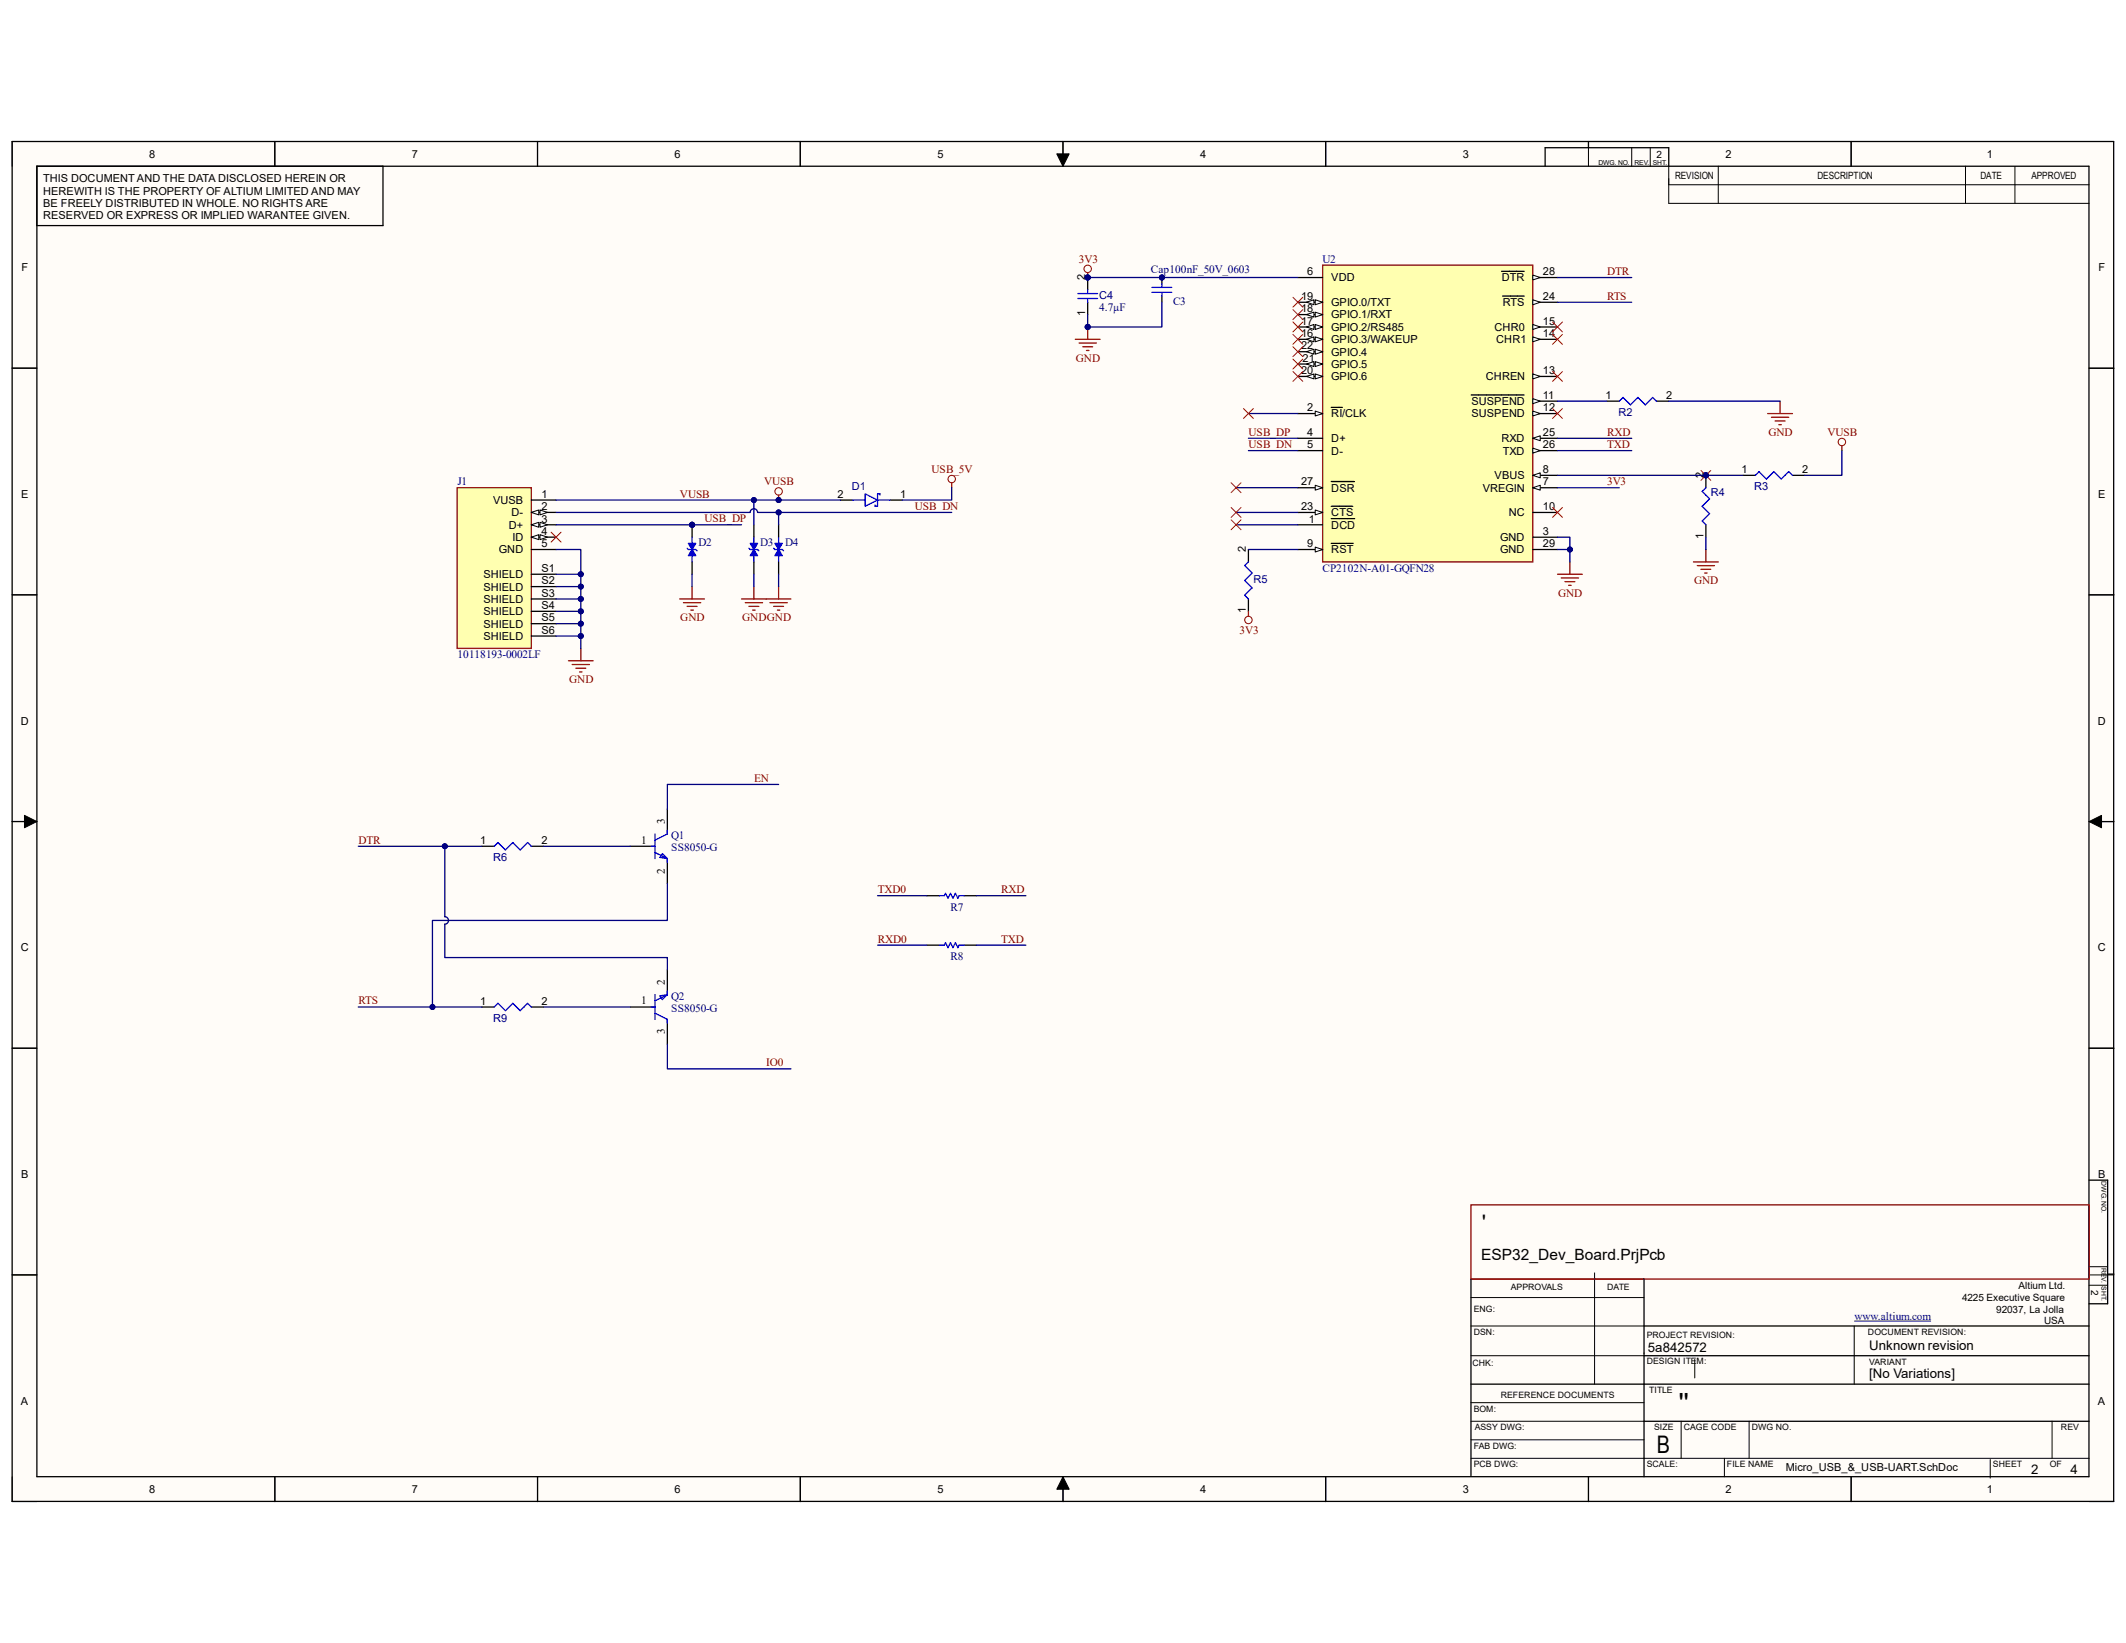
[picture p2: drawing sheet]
<svg xmlns="http://www.w3.org/2000/svg" width="279mm" height="216mm" viewBox="0 0 279 216" stroke-linecap="round" stroke-linejoin="round" font-family="sans-serif">
<g fill="#fffcf8">
<path d="M1.6 18.6h276.2v178.7h-276.2z" fill-rule="evenodd"/>
<path d="M4.8 21.8h269.8v172.3h-269.8z" fill-rule="evenodd"/>
</g>
<g fill="none" stroke="#000" stroke-width=".13">
<path d="M1.6 18.6v3.2M36.1 18.6v3.2M70.6 18.6v3.2M105.2 18.6v3.2M139.7 18.6v3.2M174.2 18.6v3.2M208.8 18.6v3.2M214.4 19.4v2.4M216.9 19.4v2.4M243.3 18.6v3.2M138.9 20.2h1.6l-.8 1.6zM219.3 21.8v4.9h55.3"/>
<path d="M219.3 24.3h55.3M225.8 21.8v4.9M258.3 21.8v4.9M264.8 21.8v4.9M1.6 48.4h3.2M274.6 48.4h3.2M1.6 78.2h3.2M274.6 78.2h3.2M1.6 108h3.2M3.2 107.1l1.6 .9-1.6 .8zM274.6 108l1.6-.9v1.7zM274.6 108h3.2"/>
<path d="M1.6 137.7h3.2M274.6 137.7h3.2M1.6 167.5h3.2M193.3 174.2h22.8M193.3 170.5h22.8M193.3 178.1h22.8M209.6 167.3v14.6M222.7 178.6v2.5M243.7 174.2v7.7M274.6 167.5h3.2M274.6 168.9h2.4M274.6 166.5h2.4"/>
<path d="M1.6 194.1v3.2h3.2M36.1 194.1v3.2M70.6 194.1v3.2M105.2 194.1v3.2M139.7 194.1l.8 1.6h-1.6zM139.7 194.1v3.2M174.2 194.1v3.2M193.3 191.6h81.3M193.3 186.8h22.8M193.3 184.3h22.8M193.3 189.2h22.8M208.8 194.1v3.2"/>
<path d="M220.9 186.8v4.8M226.6 191.6v2.5M229.9 186.8v4.8M243.3 194.1v3.2M261.6 191.8v2.4M269.7 186.8v4.8M274.6 197.3h3.2"/>
</g>
<g fill="none" stroke="#000" stroke-width=".17">
<path d="M1.6 18.6h276.2v178.7h-276.2zM36.1 18.6v3.2M70.6 18.6v3.2M105.2 18.6v3.2M139.7 18.6v3.2M174.2 18.6v3.2M208.8 18.6v.8M243.3 18.6v3.2M50.3 21.8v7.8h-45.5v-7.8h269.7v172.2h-269.7v-172.2M203.1 21.8v-2.4h16.2v2.4M1.6 48.4h3.2M274.6 48.4h3.2"/>
<path d="M1.6 78.2h3.2M274.6 78.2h3.2M1.6 108h3.2M274.6 108h3.2M1.6 137.7h3.2M274.6 137.7h3.2M274.6 155.1h2.4v16.2h-2.4M1.6 167.5h3.2M216.1 174.2h58.5M216.1 178.1h58.5M277 167.4h.8M36.1 194.1v3.2"/>
<path d="M70.6 194.1v3.2M105.2 194.1v3.2M139.7 194.1v3.2M174.2 194.1v3.2M193.3 193.9v-25.8h22.8v26M193.3 181.9h81.3M208.8 194.1v3.2M216.1 186.8h58.5M243.3 194.1v3.2"/>
</g>
<path d="M138.9 20.2h1.6l-.8 1.6zM3.2 107.1l1.6 .9-1.6 .8zM274.6 108l1.6-.9v1.7zM139.7 194.1l.8 1.6h-1.6z" fill="#000"/>
<path d="M193.3 158.3h81.3v9.8h-81.3z" fill="none" stroke="#800000" stroke-width=".17"/>
<path d="M243.7 173.6h10.1" fill="none" stroke="#000080" stroke-width=".13"/>
<path d="M173.8 34.8h27.6v39h-27.6z" fill-rule="evenodd" fill="#ffffb0"/>
<path d="M173.8 34.8h27.6v39h-27.6z" fill="none" stroke="#800000" stroke-width=".17"/>
<path d="M170.6 36.5h3.2M201.4 43h3.3" fill="none" stroke="#000" stroke-width=".17"/>
<path d="M201.4 42.6l1 .4-1 .3z" fill="#f8fcff"/>
<path d="M201.4 42.6l1 .4-1 .3z" fill="none" stroke="#000" stroke-width=".13"/>
<path d="M201.4 44.6h3.3" fill="none" stroke="#000" stroke-width=".17"/>
<path d="M201.4 44.3l1 .3-1 .3z" fill="#f8fcff"/>
<path d="M201.4 44.3l1 .3-1 .3z" fill="none" stroke="#000" stroke-width=".13"/>
<path d="M170.6 39.7h3.2" fill="none" stroke="#000" stroke-width=".17"/>
<path d="M172.8 39.4l1 .3-1 .3z" fill="#f8fcff"/>
<path d="M172.8 39.4l1 .3-1 .3z" fill="none" stroke="#000" stroke-width=".13"/>
<path d="M171.7 39.7l1-.3v.6z" fill="#f8fcff"/>
<path d="M171.7 39.7l1-.3v.6z" fill="none" stroke="#000" stroke-width=".13"/>
<path d="M170.6 41.3h3.2" fill="none" stroke="#000" stroke-width=".17"/>
<path d="M172.8 41l1 .3-1 .4z" fill="#f8fcff"/>
<path d="M172.8 41l1 .3-1 .4z" fill="none" stroke="#000" stroke-width=".13"/>
<path d="M171.7 41.3l1-.3v.7z" fill="#f8fcff"/>
<path d="M171.7 41.3l1-.3v.7z" fill="none" stroke="#000" stroke-width=".13"/>
<path d="M170.6 43h3.2" fill="none" stroke="#000" stroke-width=".17"/>
<path d="M172.8 42.6l1 .4-1 .3z" fill="#f8fcff"/>
<path d="M172.8 42.6l1 .4-1 .3z" fill="none" stroke="#000" stroke-width=".13"/>
<path d="M171.7 43l1-.4v.7z" fill="#f8fcff"/>
<path d="M171.7 43l1-.4v.7z" fill="none" stroke="#000" stroke-width=".13"/>
<path d="M170.6 44.6h3.2" fill="none" stroke="#000" stroke-width=".17"/>
<path d="M172.8 44.3l1 .3-1 .3z" fill="#f8fcff"/>
<path d="M172.8 44.3l1 .3-1 .3z" fill="none" stroke="#000" stroke-width=".13"/>
<path d="M171.7 44.6l1-.3v.6z" fill="#f8fcff"/>
<path d="M171.7 44.6l1-.3v.6z" fill="none" stroke="#000" stroke-width=".13"/>
<path d="M170.6 46.2h3.2" fill="none" stroke="#000" stroke-width=".17"/>
<path d="M172.8 45.9l1 .3-1 .3z" fill="#f8fcff"/>
<path d="M172.8 45.9l1 .3-1 .3z" fill="none" stroke="#000" stroke-width=".13"/>
<path d="M171.7 46.2l1-.3v.6z" fill="#f8fcff"/>
<path d="M171.7 46.2l1-.3v.6z" fill="none" stroke="#000" stroke-width=".13"/>
<path d="M170.6 47.8h3.2" fill="none" stroke="#000" stroke-width=".17"/>
<path d="M172.8 47.5l1 .3-1 .4z" fill="#f8fcff"/>
<path d="M172.8 47.5l1 .3-1 .4z" fill="none" stroke="#000" stroke-width=".13"/>
<path d="M171.7 47.8l1-.3v.7z" fill="#f8fcff"/>
<path d="M171.7 47.8l1-.3v.7z" fill="none" stroke="#000" stroke-width=".13"/>
<path d="M170.6 49.5h3.2" fill="none" stroke="#000" stroke-width=".17"/>
<path d="M172.8 49.1l1 .4-1 .3z" fill="#f8fcff"/>
<path d="M172.8 49.1l1 .4-1 .3z" fill="none" stroke="#000" stroke-width=".13"/>
<path d="M171.7 49.5l1-.4v.7z" fill="#f8fcff"/>
<path d="M171.7 49.5l1-.4v.7z" fill="none" stroke="#000" stroke-width=".13"/>
<path d="M170.6 67.3h3.2" fill="none" stroke="#000" stroke-width=".17"/>
<path d="M172.8 67l1 .3-1 .4z" fill="#f8fcff"/>
<path d="M172.8 67l1 .3-1 .4z" fill="none" stroke="#000" stroke-width=".13"/>
<path d="M170.6 69h3.2M170.6 64.1h3.2M175 66.5h2.8M175 68.1h3" fill="none" stroke="#000" stroke-width=".17"/>
<path d="M172.8 63.8l1 .3-1 .3z" fill="#f8fcff"/>
<path d="M172.8 63.8l1 .3-1 .3z" fill="none" stroke="#000" stroke-width=".13"/>
<path d="M201.4 36.5h3.3M175 63.3h3" fill="none" stroke="#000" stroke-width=".17"/>
<path d="M201.4 36.1l1 .4-1 .3z" fill="#f8fcff"/>
<path d="M201.4 36.1l1 .4-1 .3z" fill="none" stroke="#000" stroke-width=".13"/>
<path d="M197.3 35.7h3M170.6 72.2h3.2" fill="none" stroke="#000" stroke-width=".17"/>
<path d="M172.8 71.9l1 .3-1 .3z" fill="#f8fcff"/>
<path d="M172.8 71.9l1 .3-1 .3z" fill="none" stroke="#000" stroke-width=".13"/>
<path d="M201.4 39.7h3.3M175 71.4h2.8" fill="none" stroke="#000" stroke-width=".17"/>
<path d="M201.4 39.4l1 .3-1 .3z" fill="#f8fcff"/>
<path d="M201.4 39.4l1 .3-1 .3z" fill="none" stroke="#000" stroke-width=".13"/>
<path d="M197.5 38.9h2.8M201.4 52.7h3.3" fill="none" stroke="#000" stroke-width=".17"/>
<path d="M201.4 52.4l1 .3-1 .3z" fill="#f8fcff"/>
<path d="M201.4 52.4l1 .3-1 .3z" fill="none" stroke="#000" stroke-width=".13"/>
<path d="M193.3 51.9h7M201.4 49.5h3.3" fill="none" stroke="#000" stroke-width=".17"/>
<path d="M201.4 49.1l1 .4-1 .3z" fill="#f8fcff"/>
<path d="M201.4 49.1l1 .4-1 .3z" fill="none" stroke="#000" stroke-width=".13"/>
<path d="M170.6 57.6h3.2M170.6 59.2h3.2M170.6 54.3h3.2M201.4 67.3h3.3" fill="none" stroke="#000" stroke-width=".17"/>
<path d="M172.8 54l1 .3-1 .4z" fill="#f8fcff"/>
<path d="M172.8 54l1 .3-1 .4z" fill="none" stroke="#000" stroke-width=".13"/>
<path d="M175 53.5h1.4M201.4 57.6h3.3" fill="none" stroke="#000" stroke-width=".17"/>
<path d="M201.4 57.6l1-.3v.6z" fill="#f8fcff"/>
<path d="M201.4 57.6l1-.3v.6z" fill="none" stroke="#000" stroke-width=".13"/>
<path d="M201.4 54.3h3.3" fill="none" stroke="#000" stroke-width=".17"/>
<path d="M201.4 54l1 .3-1 .4z" fill="#f8fcff"/>
<path d="M201.4 54l1 .3-1 .4z" fill="none" stroke="#000" stroke-width=".13"/>
<path d="M201.4 59.2h3.3" fill="none" stroke="#000" stroke-width=".17"/>
<path d="M201.4 58.9l1 .3-1 .3z" fill="#f8fcff"/>
<path d="M201.4 58.9l1 .3-1 .3z" fill="none" stroke="#000" stroke-width=".13"/>
<path d="M201.4 62.5h3.3" fill="none" stroke="#000" stroke-width=".17"/>
<path d="M201.4 62.5l1-.4v.7z" fill="#f8fcff"/>
<path d="M201.4 62.5l1-.4v.7z" fill="none" stroke="#000" stroke-width=".13"/>
<path d="M201.4 64.1h3.3" fill="none" stroke="#000" stroke-width=".17"/>
<path d="M201.4 64.1l1-.3v.6z" fill="#f8fcff"/>
<path d="M201.4 64.1l1-.3v.6z" fill="none" stroke="#000" stroke-width=".13"/>
<path d="M201.4 70.6h3.3M201.4 72.2h3.3" fill="none" stroke="#000" stroke-width=".17"/>
<path d="M60.1 64.1h9.7v21.1h-9.7z" fill-rule="evenodd" fill="#ffffb0"/>
<path d="M60.1 64.1h9.7v21.1h-9.7z" fill="none" stroke="#800000" stroke-width=".17"/>
<path d="M69.8 65.7h3.3M69.8 67.3h3.3" fill="none" stroke="#000" stroke-width=".17"/>
<path d="M69.8 67.3l1-.3v.7z" fill="#f8fcff"/>
<path d="M69.8 67.3l1-.3v.7z" fill="none" stroke="#000" stroke-width=".13"/>
<path d="M71 67l.9 .3-.9 .4z" fill="#f8fcff"/>
<path d="M71 67l.9 .3-.9 .4z" fill="none" stroke="#000" stroke-width=".13"/>
<path d="M69.8 69h3.3" fill="none" stroke="#000" stroke-width=".17"/>
<path d="M69.8 69l1-.4v.7z" fill="#f8fcff"/>
<path d="M69.8 69l1-.4v.7z" fill="none" stroke="#000" stroke-width=".13"/>
<path d="M71 68.6l.9 .4-.9 .3z" fill="#f8fcff"/>
<path d="M71 68.6l.9 .4-.9 .3z" fill="none" stroke="#000" stroke-width=".13"/>
<path d="M69.8 70.6h3.3" fill="none" stroke="#000" stroke-width=".17"/>
<path d="M69.8 70.6l1-.3v.6z" fill="#f8fcff"/>
<path d="M69.8 70.6l1-.3v.6z" fill="none" stroke="#000" stroke-width=".13"/>
<path d="M71 70.3l.9 .3-.9 .3z" fill="#f8fcff"/>
<path d="M71 70.3l.9 .3-.9 .3z" fill="none" stroke="#000" stroke-width=".13"/>
<g fill="none" stroke="#000" stroke-width=".17">
<path d="M211.2 52.7h1.6M217.7 52.7h1.6M69.8 72.2h3.3M69.8 75.5h3.3M69.8 77.1h3.3M69.8 78.7h3.3M69.8 80.3h3.3M69.8 82h3.3M69.8 83.6h3.3M63.3 111.2h1.7M69.8 111.2h1.7M121.8 117.7h1.6"/>
<path d="M126.7 117.7h1.6M63.3 132.3h1.7M69.8 132.3h1.7"/>
</g>
<path d="M212.8 52.7l.5-.5 1 1 1-1 .9 1 1-1 .5 .5M65 111.2l.4-.5 1 1 1-1 1 1 .9-1 .5 .5M123.4 117.7h.7l.2-.3 .3 .6 .3-.6 .3 .6 .4-.6 .3 .6 .1-.3h.7M65 132.3l.4-.5 1 1 1-1 1 1 .9-1 .5 .5" fill="none" stroke="#00f" stroke-width=".17"/>
<circle cx="152.7" cy="36.5" r=".32" fill="#000080"/>
<circle cx="152.7" cy="36.5" r=".32" fill="none" stroke="#000080" stroke-width=".13"/>
<path d="M152.7 36.5v.8" fill="none" stroke="#000" stroke-width=".17"/>
<circle cx="152.7" cy="36.5" r=".32" fill="#000080"/>
<circle cx="152.7" cy="36.5" r=".32" fill="none" stroke="#000080" stroke-width=".13"/>
<path d="M152.7 38.9v.8M229.1 62.5h1.6M235.6 62.5h1.6" fill="none" stroke="#000" stroke-width=".17"/>
<path d="M151.4 38.4h2.6M151.4 37.8h2.6M152.7 37.3v.5M152.7 38.4v.5M230.7 62.5l.5-.5 .9 .9 1-.9 1 .9 1-.9 .5 .5" fill="none" stroke="#00f" stroke-width=".17"/>
<circle cx="224.2" cy="62.5" r=".32" fill="#000080"/>
<circle cx="224.2" cy="62.5" r=".32" fill="none" stroke="#000080" stroke-width=".13"/>
<path d="M224.2 62.5v1.6" fill="none" stroke="#000" stroke-width=".17"/>
<circle cx="224.2" cy="62.5" r=".32" fill="#000080"/>
<circle cx="224.2" cy="62.5" r=".32" fill="none" stroke="#000080" stroke-width=".13"/>
<g fill="none" stroke="#000" stroke-width=".17">
<path d="M110.4 65.7h1.7M117 65.7h1.6M164.1 72.2v1.6M164.1 78.7v1.6M224.2 69v1.6M82.8 111.2h3.3M87.7 106.3v3.3M87.7 112.8v3.3M82.8 132.3h3.3M87.7 127.5v3.2M87.7 134v3.2M121.8 124.2h1.6"/>
<path d="M126.7 124.2h1.6"/>
</g>
<g fill="none" stroke="#00f" stroke-width=".17">
<path d="M98.4 72l.2 .2h1l.1 .2M99.1 70.6v.8M99.1 73v.8M112.1 65.7h1.6M113.7 64.9l1.6 .8-1.6 .8zM115.3 65.7h1.7M115.6 65.1v-.2h-.3v1.6h-.3v-.1M164.1 73.8l-.5 .5 1 1-1 1 1 .9-1 1 .5 .5M224.2 64.1l-.5 .5 1 1-1 .9 1 1-1 1 .5 .5M85.6 111.2h.5M86.1 109.6v3.2M86.1 112l1.6 .8"/>
<path d="M87.1 112.2l.6 .6-1-.1zM87.7 109.1v.5l-1.6 .8M87.7 112.8v.5M85.6 132.3h.5M86.1 130.7v3.3M86.1 133.1l1.6 .9v.4M86.7 130.9l1-.2-.6 .6zM87.7 130.2v.5M87.7 130.7l-1.6 .8M123.4 124.2h.7l.2-.3 .3 .6 .3-.6 .3 .6 .4-.6 .3 .6 .1-.3h.7"/>
</g>
<path d="M99.1 72.2l.5 .8h-1z" fill="#00f"/>
<path d="M99.1 72.2l.5 .8h-1z" fill="none" stroke="#00f" stroke-width=".17"/>
<path d="M98.6 71.4h1l-.5 .8z" fill="#00f"/>
<path d="M98.6 71.4h1l-.5 .8zM101.7 72l.1 .2h1l.2 .2M102.3 70.6v.8M102.3 73v.8" fill="none" stroke="#00f" stroke-width=".17"/>
<path d="M99.1 69v1.6M99.1 73.8v1.7" fill="none" stroke="#000" stroke-width=".17"/>
<path d="M102.3 72.2l.5 .8h-1z" fill="#00f"/>
<path d="M102.3 72.2l.5 .8h-1z" fill="none" stroke="#00f" stroke-width=".17"/>
<path d="M101.8 71.4h1l-.5 .8z" fill="#00f"/>
<path d="M101.8 71.4h1l-.5 .8z" fill="none" stroke="#00f" stroke-width=".17"/>
<path d="M102.3 69v1.6M102.3 73.8v1.7" fill="none" stroke="#000" stroke-width=".17"/>
<circle cx="91" cy="69" r=".32" fill="#000080"/>
<circle cx="91" cy="69" r=".32" fill="none" stroke="#000080" stroke-width=".13"/>
<path d="M90.3 72l.2 .2h.9l.2 .2M91 70.6v.8M91 73v.8" fill="none" stroke="#00f" stroke-width=".17"/>
<path d="M91 72.2l.4 .8h-.9z" fill="#00f"/>
<path d="M91 72.2l.4 .8h-.9z" fill="none" stroke="#00f" stroke-width=".17"/>
<path d="M90.5 71.4h.9l-.4 .8z" fill="#00f"/>
<path d="M90.5 71.4h.9l-.4 .8z" fill="none" stroke="#00f" stroke-width=".17"/>
<path d="M91 69v1.6M91 73.8v1.7" fill="none" stroke="#000" stroke-width=".17"/>
<circle cx="91" cy="69" r=".32" fill="#000080"/>
<circle cx="91" cy="69" r=".32" fill="none" stroke="#000080" stroke-width=".13"/>
<circle cx="142.9" cy="36.5" r=".32" fill="#000080"/>
<circle cx="142.9" cy="36.5" r=".32" fill="none" stroke="#000080" stroke-width=".13"/>
<path d="M142.9 36.5v1.6M142.9 39.7v1.6" fill="none" stroke="#000" stroke-width=".17"/>
<circle cx="142.9" cy="36.5" r=".32" fill="#000080"/>
<circle cx="142.9" cy="36.5" r=".32" fill="none" stroke="#000080" stroke-width=".13"/>
<path d="M141.6 38.6h2.6M141.6 39.2h2.6M142.9 38.1v.5M142.9 39.2v.5" fill="none" stroke="#00f" stroke-width=".17"/>
<g fill="none" stroke="#800000" stroke-width=".17">
<path d="M141.3 44.6h3.3M141.8 45.1h2.3M142.3 45.6h1.3M142.8 46.1h.3M142.9 43v1.6M232.3 54.3h3.3M232.8 54.8h2.3M233.3 55.3h1.3M233.8 55.8h.3M233.9 52.7v1.6M222.6 73.8h3.2M223.1 74.3h2.2"/>
<path d="M223.5 74.8h1.3M224 75.3h.3M224.2 72.2v1.6"/>
</g>
<circle cx="142.9" cy="43" r=".32" fill="#000080"/>
<circle cx="142.9" cy="43" r=".32" fill="none" stroke="#000080" stroke-width=".13"/>
<g fill="none" stroke="#800000" stroke-width=".17">
<path d="M89.3 78.7h3.3M89.8 79.2h2.3M90.3 79.7h1.3M91 77.1v1.6M97.5 78.7h6.4M97.9 79.2h2.3M98.4 79.7h1.3M99.1 77.1v1.6M101.2 79.2h2.3M101.7 79.7h1.3M102.3 65.1v.6M102.3 77.1v1.6"/>
<path d="M125.1 63.4v.7M74.7 86.8h3.3M75.2 87.3h2.3M75.7 87.8h1.3M76.2 88.3h.3M76.3 85.2v1.6M90.8 80.2h.3M98.9 80.2h.3M102.2 80.2h.3"/>
</g>
<path d="M72.4 69.9l1.3 1.3M73.7 69.9l-1.3 1.3" fill="none" stroke="#f00" stroke-width=".13"/>
<g fill="none" stroke="#800000" stroke-width=".13">
<circle cx="102.3" cy="64.6" r=".49"/>
<circle cx="125.1" cy="62.9" r=".49"/>
</g>
<circle cx="102.3" cy="65.7" r=".32" fill="#000080"/>
<circle cx="102.3" cy="65.7" r=".32" fill="none" stroke="#000080" stroke-width=".13"/>
<circle cx="142.9" cy="35.3" r=".49" fill="none" stroke="#800000" stroke-width=".13"/>
<path d="M142.9 35.8v.7" fill="none" stroke="#800000" stroke-width=".17"/>
<circle cx="142.9" cy="36.5" r=".32" fill="#000080"/>
<circle cx="142.9" cy="36.5" r=".32" fill="none" stroke="#000080" stroke-width=".13"/>
<g fill="none" stroke="#f00" stroke-width=".13">
<path d="M169.9 39.1l1.3 1.3M171.2 39.1l-1.3 1.3M169.9 43.9l1.3 1.3M169.9 42.3l1.3 1.3M169.9 40.7l1.3 1.3M169.9 48.8l1.3 1.3M169.9 47.2l1.3 1.3M169.9 45.6l1.3 1.3M171.2 43.9l-1.3 1.3M171.2 42.3l-1.3 1.3M171.2 40.7l-1.3 1.3M171.2 48.8l-1.3 1.3"/>
<path d="M171.2 47.2l-1.3 1.3M171.2 45.6l-1.3 1.3M204 53.7l1.3 1.3M204 48.8l1.3 1.3M204 43.9l1.3 1.3M204 42.3l1.3 1.3M205.3 53.7l-1.3 1.3M205.3 48.8l-1.3 1.3M205.3 43.9l-1.3 1.3M205.3 42.3l-1.3 1.3M204 66.7l1.3 1.3M205.3 66.7l-1.3 1.3"/>
</g>
<path d="M242.1 58.6v.6M204.7 75.5h3.2M205.2 75.9h2.3M205.7 76.4h1.3M206.2 76.9h.3M206.3 73.8v1.7M164.1 80.3v.7" fill="none" stroke="#800000" stroke-width=".17"/>
<g fill="none" stroke="#800000" stroke-width=".13">
<circle cx="242.1" cy="58.1" r=".49"/>
<circle cx="164.1" cy="81.5" r=".49"/>
</g>
<path d="M73.1 65.7h37.3" fill="none" stroke="#000080" stroke-width=".17"/>
<circle cx="99.1" cy="65.7" r=".32" fill="#000080"/>
<circle cx="99.1" cy="65.7" r=".32" fill="none" stroke="#000080" stroke-width=".13"/>
<circle cx="102.3" cy="65.7" r=".32" fill="#000080"/>
<circle cx="102.3" cy="65.7" r=".32" fill="none" stroke="#000080" stroke-width=".13"/>
<path d="M99.1 65.7v3.3" fill="none" stroke="#000080" stroke-width=".17"/>
<circle cx="99.1" cy="65.7" r=".32" fill="#000080"/>
<circle cx="99.1" cy="65.7" r=".32" fill="none" stroke="#000080" stroke-width=".13"/>
<path d="M73.1 67.3h25.5a.49 .49 0 0 1 .5-.5 .49 .49 0 0 1 .5 .5h2.7v1.7" fill="none" stroke="#000080" stroke-width=".17"/>
<circle cx="102.3" cy="67.3" r=".32" fill="#000080"/>
<circle cx="102.3" cy="67.3" r=".32" fill="none" stroke="#000080" stroke-width=".13"/>
<path d="M73.1 69h17.9" fill="none" stroke="#000080" stroke-width=".17"/>
<circle cx="91" cy="69" r=".32" fill="#000080"/>
<circle cx="91" cy="69" r=".32" fill="none" stroke="#000080" stroke-width=".13"/>
<path d="M142.9 36.5h27.7" fill="none" stroke="#000080" stroke-width=".17"/>
<circle cx="142.9" cy="36.5" r=".32" fill="#000080"/>
<circle cx="142.9" cy="36.5" r=".32" fill="none" stroke="#000080" stroke-width=".13"/>
<circle cx="152.7" cy="36.5" r=".32" fill="#000080"/>
<circle cx="152.7" cy="36.5" r=".32" fill="none" stroke="#000080" stroke-width=".13"/>
<path d="M204.7 52.7h6.5M164.1 72.2h6.5M204.7 62.5h19.5" fill="none" stroke="#000080" stroke-width=".17"/>
<circle cx="224.2" cy="62.5" r=".32" fill="#000080"/>
<circle cx="224.2" cy="62.5" r=".32" fill="none" stroke="#000080" stroke-width=".13"/>
<path d="M224.2 62.5h4.9" fill="none" stroke="#000080" stroke-width=".17"/>
<circle cx="224.2" cy="62.5" r=".32" fill="#000080"/>
<circle cx="224.2" cy="62.5" r=".32" fill="none" stroke="#000080" stroke-width=".13"/>
<path d="M71.5 111.2h11.3M87.7 116.1v4.9h-30.9v11.3h6.5M71.5 132.3h11.3" fill="none" stroke="#000080" stroke-width=".17"/>
<circle cx="56.8" cy="132.3" r=".32" fill="#000080"/>
<circle cx="56.8" cy="132.3" r=".32" fill="none" stroke="#000080" stroke-width=".13"/>
<path d="M63.3 111.2h-4.8v9.3a.49 .49 0 0 1 .4 .5 .49 .49 0 0 1-.4 .4v4.4h29.2v1.7" fill="none" stroke="#000080" stroke-width=".17"/>
<circle cx="58.5" cy="111.2" r=".32" fill="#000080"/>
<circle cx="58.5" cy="111.2" r=".32" fill="none" stroke="#000080" stroke-width=".13"/>
<path d="M142.9 41.3v1.7M219.3 52.7h14.6M224.2 70.6v1.6" fill="none" stroke="#000080" stroke-width=".17"/>
<circle cx="142.9" cy="43" r=".32" fill="#000080"/>
<circle cx="142.9" cy="43" r=".32" fill="none" stroke="#000080" stroke-width=".13"/>
<path d="M152.7 39.7v3.3h-9.8" fill="none" stroke="#000080" stroke-width=".17"/>
<circle cx="142.9" cy="43" r=".32" fill="#000080"/>
<circle cx="142.9" cy="43" r=".32" fill="none" stroke="#000080" stroke-width=".13"/>
<path d="M91 75.5v1.6M99.1 75.5v1.6M102.3 75.5v1.6M73.1 83.6h3.2v1.6" fill="none" stroke="#000080" stroke-width=".17"/>
<circle cx="76.3" cy="83.6" r=".32" fill="#000080"/>
<circle cx="76.3" cy="83.6" r=".32" fill="none" stroke="#000080" stroke-width=".13"/>
<path d="M73.1 82h3.2v1.6" fill="none" stroke="#000080" stroke-width=".17"/>
<circle cx="76.3" cy="82" r=".32" fill="#000080"/>
<circle cx="76.3" cy="82" r=".32" fill="none" stroke="#000080" stroke-width=".13"/>
<circle cx="76.3" cy="83.6" r=".32" fill="#000080"/>
<circle cx="76.3" cy="83.6" r=".32" fill="none" stroke="#000080" stroke-width=".13"/>
<path d="M73.1 80.3h3.2v1.7" fill="none" stroke="#000080" stroke-width=".17"/>
<circle cx="76.3" cy="80.3" r=".32" fill="#000080"/>
<circle cx="76.3" cy="80.3" r=".32" fill="none" stroke="#000080" stroke-width=".13"/>
<circle cx="76.3" cy="82" r=".32" fill="#000080"/>
<circle cx="76.3" cy="82" r=".32" fill="none" stroke="#000080" stroke-width=".13"/>
<path d="M73.1 78.7h3.2v1.6" fill="none" stroke="#000080" stroke-width=".17"/>
<circle cx="76.3" cy="78.7" r=".32" fill="#000080"/>
<circle cx="76.3" cy="78.7" r=".32" fill="none" stroke="#000080" stroke-width=".13"/>
<circle cx="76.3" cy="80.3" r=".32" fill="#000080"/>
<circle cx="76.3" cy="80.3" r=".32" fill="none" stroke="#000080" stroke-width=".13"/>
<path d="M73.1 77.1h3.2v1.6" fill="none" stroke="#000080" stroke-width=".17"/>
<circle cx="76.3" cy="77.1" r=".32" fill="#000080"/>
<circle cx="76.3" cy="77.1" r=".32" fill="none" stroke="#000080" stroke-width=".13"/>
<circle cx="76.3" cy="78.7" r=".32" fill="#000080"/>
<circle cx="76.3" cy="78.7" r=".32" fill="none" stroke="#000080" stroke-width=".13"/>
<path d="M73.1 75.5h3.2v1.6" fill="none" stroke="#000080" stroke-width=".17"/>
<circle cx="76.3" cy="75.5" r=".32" fill="#000080"/>
<circle cx="76.3" cy="75.5" r=".32" fill="none" stroke="#000080" stroke-width=".13"/>
<circle cx="76.3" cy="77.1" r=".32" fill="#000080"/>
<circle cx="76.3" cy="77.1" r=".32" fill="none" stroke="#000080" stroke-width=".13"/>
<path d="M73.1 72.2h3.2v3.3" fill="none" stroke="#000080" stroke-width=".17"/>
<circle cx="76.3" cy="75.5" r=".32" fill="#000080"/>
<circle cx="76.3" cy="75.5" r=".32" fill="none" stroke="#000080" stroke-width=".13"/>
<path d="M102.3 67.3h22.8M125.1 64.1v1.6h-6.5" fill="none" stroke="#000080" stroke-width=".17"/>
<circle cx="102.3" cy="67.3" r=".32" fill="#000080"/>
<circle cx="102.3" cy="67.3" r=".32" fill="none" stroke="#000080" stroke-width=".13"/>
<path d="M91 69h6.5" fill="none" stroke="#000080" stroke-width=".17"/>
<circle cx="91" cy="69" r=".32" fill="#000080"/>
<circle cx="91" cy="69" r=".32" fill="none" stroke="#000080" stroke-width=".13"/>
<path d="M47.1 111.2h11.4" fill="none" stroke="#000080" stroke-width=".17"/>
<circle cx="58.5" cy="111.2" r=".32" fill="#000080"/>
<circle cx="58.5" cy="111.2" r=".32" fill="none" stroke="#000080" stroke-width=".13"/>
<path d="M47.1 132.3h9.7" fill="none" stroke="#000080" stroke-width=".17"/>
<circle cx="56.8" cy="132.3" r=".32" fill="#000080"/>
<circle cx="56.8" cy="132.3" r=".32" fill="none" stroke="#000080" stroke-width=".13"/>
<path d="M164.1 59.2h6.5M164.1 57.6h6.5M204.7 72.2h1.6v1.6M204.7 64.1h8.1M102.3 103.1h-14.6v3.2M115.3 117.7h6.5M128.3 117.7h6.5M87.7 137.2v3.3h16.2M115.3 124.2h6.5M128.3 124.2h6.5" fill="none" stroke="#000080" stroke-width=".17"/>
<circle cx="206.3" cy="72.2" r=".32" fill="#000080"/>
<circle cx="206.3" cy="72.2" r=".32" fill="none" stroke="#000080" stroke-width=".13"/>
<path d="M204.7 70.6h1.6v1.6" fill="none" stroke="#000080" stroke-width=".17"/>
<circle cx="206.3" cy="72.2" r=".32" fill="#000080"/>
<circle cx="206.3" cy="72.2" r=".32" fill="none" stroke="#000080" stroke-width=".13"/>
<path d="M204.7 39.7h9.7M204.7 36.5h9.7M164.1 54.3h6.5M204.7 59.2h9.7M204.7 57.6h9.7M242.1 59.2v3.3h-4.9M162.4 69h8.2M162.4 67.3h8.2M162.4 64.1h8.2" fill="none" stroke="#000080" stroke-width=".17"/>
<path d="M223.5 61.8l1.3 1.3M224.8 61.8l-1.3 1.3" fill="none" stroke="#f00" stroke-width=".13"/>
<circle cx="224.2" cy="62.5" r=".32" fill="#000080"/>
<circle cx="224.2" cy="62.5" r=".32" fill="none" stroke="#000080" stroke-width=".13"/>
<path d="M163.4 53.7l1.3 1.3M164.7 53.7l-1.3 1.3M161.8 63.4l1.3 1.3M161.8 66.7l1.3 1.3M161.8 68.3l1.3 1.3M163.1 63.4l-1.3 1.3M163.1 66.7l-1.3 1.3M163.1 68.3l-1.3 1.3" fill="none" stroke="#f00" stroke-width=".13"/>
<text font-size="3.5" x="220.6" y="185.5">''</text>
<text font-size="3.2" x="217.7" y="191">B</text>
<text font-size="2.6" x="194.8" y="161.5">'</text>
<text font-size="2" x="194.6" y="165.5">ESP32_Dev_Board.PrjPcb</text>
<g font-size="1.7">
<text x="216.6" y="177.6">5a842572</text>
<text x="245.7" y="177.5">Unknown revision</text>
<text x="245.7" y="181">[No Variations]</text>
<text x="267" y="193.7">2</text>
<text x="272.1" y="193.7">4</text>
</g>
<g font-size="1.5" fill="#800000">
<text x="141.8" y="34.5">3V3</text>
<text x="211.2" y="39.4">RTS</text>
<text x="211.2" y="36.2">DTR</text>
<text x="141.4" y="47.5">GND</text>
<text x="164.1" y="58.9">USB_DN</text>
<text x="164.1" y="57.3">USB_DP</text>
<text x="211.2" y="57.3">RXD</text>
<text x="211.2" y="58.9">TXD</text>
<text x="232.4" y="57.3">GND</text>
<text x="240.2" y="57.3">VUSB</text>
<text x="89.4" y="65.4">VUSB</text>
<text x="100.4" y="63.8">VUSB</text>
<text x="122.4" y="62.1">USB_5V</text>
<text x="211.2" y="63.8">3V3</text>
<text x="92.6" y="68.6">USB_DP</text>
<text x="120.2" y="67">USB_DN</text>
<text x="222.6" y="76.8">GND</text>
<text x="89.4" y="81.7">GND</text>
<text x="97.5" y="81.7">GNDGND</text>
<text x="162.9" y="83.3">3V3</text>
<text x="204.8" y="78.4">GND</text>
<text x="74.8" y="89.7">GND</text>
<text x="99.1" y="102.7">EN</text>
<text x="47.1" y="110.9">DTR</text>
<text x="115.4" y="117.4">TXD0</text>
<text x="131.6" y="117.4">RXD</text>
<text x="115.4" y="123.9">RXD0</text>
<text x="131.6" y="123.9">TXD</text>
<text x="47.1" y="132">RTS</text>
<text x="100.7" y="140.1">IO0</text>
</g>
<g font-size="1.5" fill="#000080">
<text x="151.3" y="35.8">Cap100nF_50V_0603</text>
<text x="173.8" y="34.5">U2</text>
<text x="144.4" y="40.9">4.7µF</text>
<text x="154.2" y="40">C3</text>
<text x="60.1" y="63.8">J1</text>
<text x="91.8" y="71.7">D2</text>
<text x="99.9" y="71.7">D3</text>
<text x="103.2" y="71.7">D4</text>
<text x="173.8" y="75.1">CP2102N-A01-GQFN28</text>
<text x="60.1" y="86.5">10118193-0002LF</text>
<text x="88.2" y="110.2">Q1</text>
<text x="88.2" y="111.8">SS8050-G</text>
<text x="124.9" y="119.7">R7</text>
<text x="88.2" y="131.4">Q2</text>
<text x="124.9" y="126.2">R8</text>
<text x="88.2" y="133">SS8050-G</text>
<text x="243.7" y="173.4">www.altium.com</text>
</g>
<g font-size="1.5">
<text x="84.2" y="110.9">1</text>
<text x="87.4" y="108.3" transform="rotate(-90 87.4 108.3)">3</text>
<text x="87.4" y="114.8" transform="rotate(-90 87.4 114.8)">2</text>
<text x="84.2" y="132">1</text>
<text x="87.4" y="129.4" transform="rotate(-90 87.4 129.4)">2</text>
<text x="87.4" y="135.8" transform="rotate(-90 87.4 135.8)">3</text>
</g>
<g font-size="1.4">
<text x="5.7" y="24">THIS DOCUMENT AND THE DATA DISCLOSED HEREIN OR</text>
<text x="19.6" y="20.7">8</text>
<text x="54.1" y="20.7">7</text>
<text x="88.6" y="20.7">6</text>
<text x="123.2" y="20.7">5</text>
<text x="157.7" y="20.7">4</text>
<text x="192.2" y="20.7">3</text>
<text x="226.8" y="20.7">2</text>
<text x="261.1" y="20.7">1</text>
<text x="5.7" y="25.6">HEREWITH IS THE PROPERTY OF ALTIUM LIMITED AND MAY</text>
<text x="5.7" y="27.2">BE FREELY DISTRIBUTED IN WHOLE. NO RIGHTS ARE</text>
<text x="5.7" y="28.8">RESERVED OR EXPRESS OR IMPLIED WARANTEE GIVEN.</text>
<text x="2.8" y="35.6">F</text>
<text x="275.8" y="35.6">F</text>
<text x="142.6" y="41.6" transform="rotate(-90 142.6 41.6)">1</text>
<text x="142.6" y="36.8" transform="rotate(-90 142.6 36.8)">2</text>
<text x="171" y="39.4">19</text>
<text x="171" y="41">18</text>
<text x="171.8" y="36.2">6</text>
<text x="175" y="37">VDD</text>
<text x="175" y="40.2">GPIO.0/TXT</text>
<text x="175" y="41.8">GPIO.1/RXT</text>
<text x="197.4" y="37">DTR</text>
<text x="197.5" y="40.2">RTS</text>
<text x="202.8" y="36.2">28</text>
<text x="202.8" y="39.4">24</text>
<text x="171" y="42.7">17</text>
<text x="171" y="44.3">16</text>
<text x="171" y="45.9">22</text>
<text x="171.2" y="47.5">21</text>
<text x="175" y="43.5">GPIO.2/RS485</text>
<text x="175" y="45.1">GPIO.3/WAKEUP</text>
<text x="175" y="46.7">GPIO.4</text>
<text x="196.4" y="43.5">CHR0</text>
<text x="196.6" y="45.1">CHR1</text>
<text x="202.8" y="42.7">15</text>
<text x="202.8" y="44.3">14</text>
<text x="171" y="49.1">20</text>
<text x="175" y="48.3">GPIO.5</text>
<text x="175" y="50">GPIO.6</text>
<text x="193.4" y="53.2">SUSPEND</text>
<text x="195.3" y="50">CHREN</text>
<text x="202.8" y="52.4">11</text>
<text x="202.8" y="49.1">13</text>
<text x="211" y="52.4">1</text>
<text x="219" y="52.4">2</text>
<text x="171.8" y="57.3">4</text>
<text x="171.8" y="58.9">5</text>
<text x="171.8" y="54">2</text>
<text x="175" y="58.1">D+</text>
<text x="175" y="59.7">D-</text>
<text x="175" y="54.8">RI/CLK</text>
<text x="193.4" y="54.8">SUSPEND</text>
<text x="197.3" y="58.1">RXD</text>
<text x="197.5" y="59.7">TXD</text>
<text x="202.8" y="57.3">25</text>
<text x="202.8" y="54">12</text>
<text x="202.8" y="58.9">26</text>
<text x="2.8" y="65.4">E</text>
<text x="71.2" y="65.4">1</text>
<text x="110.1" y="65.4">2</text>
<text x="118.3" y="65.4">1</text>
<text x="171" y="63.8">27</text>
<text x="175" y="64.6">DSR</text>
<text x="194.9" y="64.6">VREGIN</text>
<text x="196.4" y="62.9">VBUS</text>
<text x="202.8" y="62.1">8</text>
<text x="202.8" y="63.8">7</text>
<text x="223.9" y="62.8" transform="rotate(-90 223.9 62.8)">2</text>
<text x="228.9" y="62.1">1</text>
<text x="236.9" y="62.1">2</text>
<text x="275.8" y="65.4">E</text>
<text x="64.8" y="66.2">VUSB</text>
<text x="66.9" y="69.5">D+</text>
<text x="67.2" y="67.9">D-</text>
<text x="67.4" y="71.1">ID</text>
<text x="71.2" y="67">2</text>
<text x="71.2" y="68.7">3</text>
<text x="71.2" y="70.3">4</text>
<text x="71.2" y="71.9">5</text>
<text x="171" y="67">23</text>
<text x="171.8" y="71.9">9</text>
<text x="172" y="68.7">1</text>
<text x="175" y="67.9">CTS</text>
<text x="175" y="69.5">DCD</text>
<text x="197.1" y="71.1">GND</text>
<text x="198.3" y="67.9">NC</text>
<text x="202.8" y="67">10</text>
<text x="202.8" y="70.3">3</text>
<text x="202.8" y="71.9">29</text>
<text x="223.9" y="70.8" transform="rotate(-90 223.9 70.8)">1</text>
<text x="63.5" y="75.9">SHIELD</text>
<text x="63.5" y="77.6">SHIELD</text>
<text x="65.6" y="72.7">GND</text>
<text x="71.2" y="75.1">S1</text>
<text x="71.2" y="76.8">S2</text>
<text x="163.7" y="72.5" transform="rotate(-90 163.7 72.5)">2</text>
<text x="175" y="72.7">RST</text>
<text x="197.1" y="72.7">GND</text>
<text x="63.5" y="79.2">SHIELD</text>
<text x="63.5" y="80.9">SHIELD</text>
<text x="63.5" y="82.5">SHIELD</text>
<text x="71.2" y="78.4">S3</text>
<text x="71.2" y="80">S4</text>
<text x="71.2" y="81.7">S5</text>
<text x="71.2" y="83.3">S6</text>
<text x="163.7" y="80.6" transform="rotate(-90 163.7 80.6)">1</text>
<text x="63.5" y="84.1">SHIELD</text>
<text x="2.8" y="95.2">D</text>
<text x="275.7" y="95.2">D</text>
<text x="63.1" y="110.9">1</text>
<text x="71.2" y="110.9">2</text>
<text x="2.8" y="125">C</text>
<text x="275.7" y="125">C</text>
<text x="63.1" y="132">1</text>
<text x="71.2" y="132">2</text>
<text x="2.8" y="154.8">B</text>
<text x="275.8" y="154.8">B</text>
<text x="2.8" y="184.6">A</text>
<text x="275.7" y="184.6">A</text>
<text x="19.6" y="196.2">8</text>
<text x="54.1" y="196.2">7</text>
<text x="88.6" y="196.2">6</text>
<text x="123.2" y="196.2">5</text>
<text x="157.7" y="196.2">4</text>
<text x="192.2" y="196.2">3</text>
<text x="226.8" y="196.2">2</text>
<text x="234.7" y="193.3">Micro_USB_&amp;_USB-UART.SchDoc</text>
<text x="261.1" y="196.2">1</text>
</g>
<g font-size="1.4" fill="#000080">
<text x="144.4" y="39.2">C4</text>
<text x="212.7" y="54.7">R2</text>
<text x="111.9" y="64.4">D1</text>
<text x="224.8" y="65.2">R4</text>
<text x="230.5" y="64.4">R3</text>
<text x="164.7" y="76.6">R5</text>
<text x="64.8" y="113.2">R6</text>
<text x="64.8" y="134.3">R9</text>
</g>
<g font-size="1.3">
<text x="217.7" y="20.7">2</text>
<text x="220.1" y="23.5">REVISION</text>
<text x="238.9" y="23.5">DESCRIPTION</text>
<text x="260.3" y="23.5">DATE</text>
<text x="267" y="23.5">APPROVED</text>
<text x="257.9" y="170.9">4225 Executive Square</text>
<text x="262.3" y="172.5">92037, La Jolla</text>
<text x="265.3" y="169.4">Altium Ltd.</text>
<text x="268.6" y="173.9">USA</text>
<text x="274.8" y="169.5" transform="rotate(90 274.8 169.5)">2</text>
</g>
<g font-size="1.1">
<text x="193.7" y="172.4">ENG:</text>
<text x="198.5" y="169.5">APPROVALS</text>
<text x="211.2" y="169.5">DATE</text>
<text x="193.5" y="179.5">CHK:</text>
<text x="193.7" y="175.5">DSN:</text>
<text x="216.4" y="175.8">PROJECT REVISION:</text>
<text x="216.4" y="179.2">DESIGN ITEM:</text>
<text x="245.5" y="175.5">DOCUMENT REVISION:</text>
<text x="245.7" y="179.4">VARIANT</text>
<text x="193.7" y="185.5">BOM:</text>
<text x="197.2" y="183.8">REFERENCE DOCUMENTS</text>
<text x="216.7" y="183.1">TITLE</text>
<text x="193.7" y="190.4">FAB DWG:</text>
<text x="193.8" y="188">ASSY DWG:</text>
<text x="217.4" y="188">SIZE</text>
<text x="221.3" y="188">CAGE CODE</text>
<text x="230.2" y="188">DWG NO.</text>
<text x="270.8" y="188">REV</text>
<text x="193.7" y="192.8">PCB DWG:</text>
<text x="216.4" y="192.8">SCALE:</text>
<text x="226.9" y="192.8">FILE NAME</text>
<text x="261.9" y="192.8">SHEET</text>
<text x="269.4" y="192.8">OF</text>
</g>
<g font-size=".9">
<text x="210.1" y="21.7">DWG. NO.</text>
<text x="214.8" y="21.7">REV. SHT.</text>
<text x="276.2" y="155.2" transform="rotate(90 276.2 155.2)">DWG. NO.</text>
<text x="276.2" y="166.6" transform="rotate(90 276.2 166.6)">REV. SHT.</text>
</g>
</svg>
